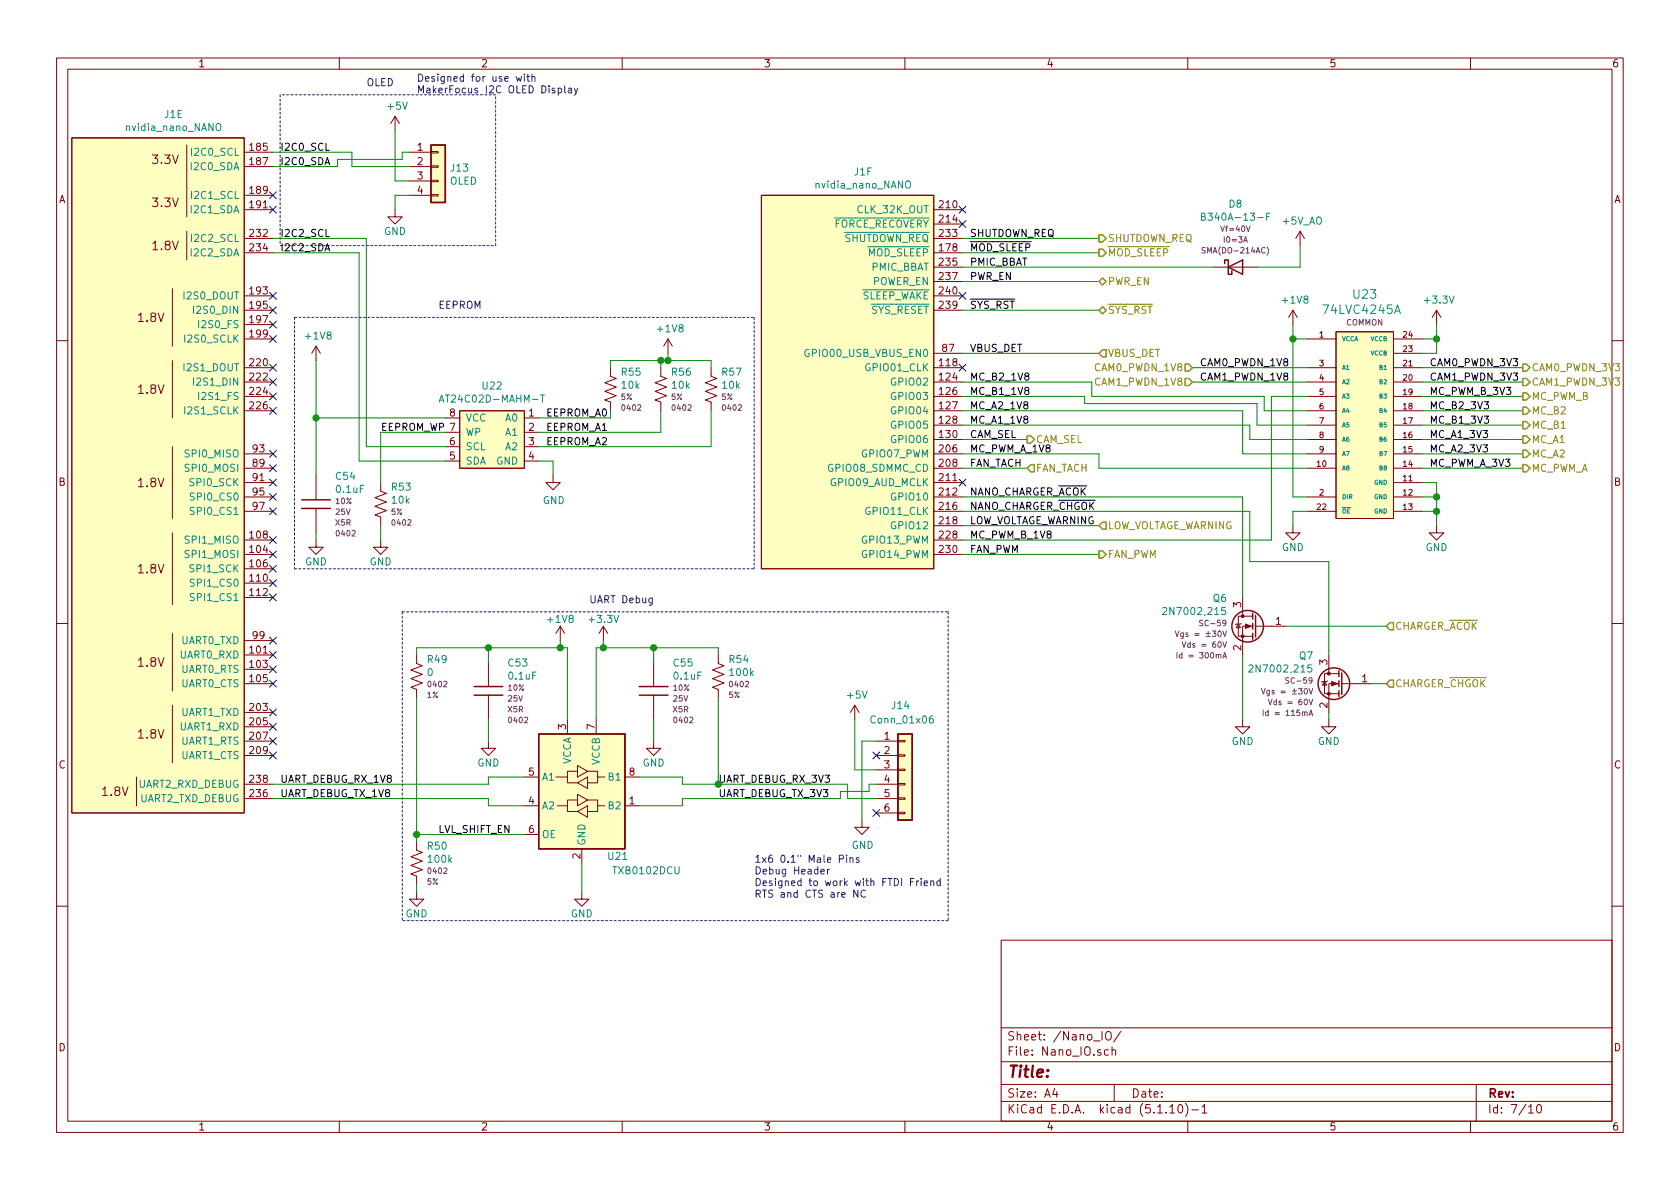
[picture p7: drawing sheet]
<svg xmlns="http://www.w3.org/2000/svg" width="297mm" height="210mm" viewBox="0 0 297 210" stroke-linecap="round" stroke-linejoin="round" font-family="sans-serif">
<g fill="none" stroke="#840000" stroke-width=".18">
<path d="M10 10.3h277v189.9h-277zM12 12.2h273v186.1h-273zM60 10.3v1.9M110 10.3v1.9M160 10.3v1.9M210 10.3v1.9M260 10.3v1.9M12.7 24.4h30.5v119.4h-30.5zM33 25.6v12.7M43.2 26.9h5.1M43.2 29.5h5.1M43.2 34.5h5.1"/>
<path d="M43.2 37.1h5.1M69.8 37.1v1.2h1.3l-1.3 1.3-1.2-1.3h1.2M69.8 20.6l-.7 1.2M69.8 20.6v2.5M69.8 20.6l.8 1.2M72.4 26.9h3.8M72.4 29.5h3.8M72.4 32h3.8M72.4 34.5h3.8M76.2 34.4h1.3v.3h-1.3zM76.2 31.9h1.3v.2h-1.3zM76.2 29.3h1.3v.3h-1.3z"/>
<path d="M76.2 26.8h1.3v.2h-1.3zM134.6 34.5h30.5v66.1h-30.5zM165.1 37.1h5.1M165.1 39.6h5.1M30.5 51v10.2M33 40.9v5.1M43.2 44.7h5.1M43.2 42.2h5.1M43.2 54.9h5.1M43.2 52.3h5.1M43.2 59.9h5.1M43.2 57.4h5.1"/>
<path d="M118.1 59.9l-.8 1.3M118.1 59.9v2.6M118.1 59.9l.8 1.3M165.1 44.7h5.1M165.1 42.2h5.1M165.1 47.2h5.1M165.1 49.8h5.1M165.1 54.9h5.1M165.1 52.3h5.1M214.6 47.2h7.6M228.6 54.9l-.8 1.2M228.6 54.9v2.5"/>
<path d="M228.6 54.9l.8 1.2M229.9 40.9l-.8 1.3M229.9 40.9v2.5M229.9 40.9l.7 1.3M231.1 59.9h5.1M236.2 58.7h10.2v33h-10.2zM246.4 59.9h5.1M254 54.9l-.8 1.2M254 54.9v2.5M254 54.9l.8 1.2M10 60.2h2M30.5 63.7v10.2"/>
<path d="M30.5 79v12.7M43.2 65h5.1M43.2 67.6h5.1M43.2 70.1h5.1M43.2 72.6h5.1M55.9 61.2v2.5M55.9 61.2l-.8 1.3M55.9 61.2l.7 1.3M78.7 73.9h2.6M78.7 76.4h2.6M78.7 79h2.6M81.3 72.6h11.4v10.2h-11.4z"/>
<path d="M92.7 73.9h2.5M92.7 76.4h2.5M92.7 79h2.5M107.9 65v1.5l1.1 .4-2.1 .8 2.1 .7-2.1 .8 2.1 .8-2.1 .7 1 .4v1.5M116.8 65v1.5l1.1 .4-2.1 .8 2.1 .7-2.1 .8 2.1 .8-2.1 .7 1 .4v1.5M125.7 65v1.5l1 .4-2 .8 2 .7-2 .8 2 .8-2 .7 1 .4v1.5M165.1 65h5.1M165.1 67.6h5.1M165.1 70.1h5.1M165.1 72.6h5.1M165.1 75.2h5.1M165.1 77.7h5.1"/>
<path d="M165.1 62.5h5.1M231.1 65h5.1M231.1 67.6h5.1M231.1 70.1h5.1M231.1 72.6h5.1M231.1 75.2h5.1M231.1 77.7h5.1M246.4 65h5.1M246.4 67.6h5.1M246.4 70.1h5.1M246.4 72.6h5.1M246.4 75.2h5.1"/>
<path d="M246.4 77.7h5.1M246.4 62.5h5.1M285 60.2h2M30.5 94.2v12.7M43.2 80.3h5.1M43.2 82.8h5.1M43.2 85.3h5.1M43.2 87.9h5.1M43.2 90.4h5.1M43.2 95.5h5.1M43.2 98h5.1M55.9 95.5v1.3h1.2l-1.2 1.2-1.3-1.2h1.3"/>
<path d="M55.9 84.1v4.3M55.9 89.9v4.3M67.3 85.3v1.6l1 .3-2 .8 2 .8-2 .7 2 .8-2 .8 1 .3v1.6M67.3 95.5v1.3h1.3l-1.3 1.2-1.3-1.2h1.3M78.7 81.5h2.6M92.7 81.5h2.5M97.8 84.1v1.2h1.3l-1.3 1.3-1.3-1.3h1.3M165.1 80.3h5.1M165.1 82.8h5.1M165.1 85.3h5.1M165.1 87.9h5.1M165.1 90.4h5.1"/>
<path d="M165.1 93h5.1M165.1 95.5h5.1M165.1 98h5.1M228.6 93v1.2h1.3l-1.3 1.3-1.3-1.3h1.3M231.1 80.3h5.1M231.1 82.8h5.1M231.1 87.9h5.1M231.1 90.4h5.1M246.4 80.3h5.1M246.4 82.8h5.1M246.4 85.3h5.1M246.4 87.9h5.1"/>
<path d="M246.4 90.4h5.1M254 93v1.2h1.3l-1.3 1.3-1.3-1.3h1.3M10 110.3h2M30.5 112v10.2M43.2 115.8h5.1M43.2 118.4h5.1M43.2 100.6h5.1M43.2 103.1h5.1M43.2 105.7h5.1M43.2 113.3h5.1M73.7 115.8v1.5l1 .4-2.1 .8 2.1 .7-2.1 .8 2.1 .8-2.1 .7 1.1 .4v1.5M86.4 117.1v4.3"/>
<path d="M99.1 110.7l-.8 1.3M99.1 110.7v2.6M99.1 110.7l.7 1.3M106.7 110.7l-.8 1.3M106.7 110.7v2.6M106.7 110.7l.7 1.3M115.6 117.1v4.3M127 115.8v1.5l1 .4-2 .8 2 .7-2 .8 2 .8-2 .7 1 .4v1.5M218.9 110.4l.4 .6h-.7zM219.5 110.2l-.2 .2h-.7l-.2 .1M219.7 105.7v3.3M221.5 110.7h-1.8v5.1"/>
<path d="M221.5 109h-2.6v3.5h2.6M222 110.7h5.3M234.9 115.8v3.3M236.7 119.1h-2.5v3.6h2.5M285 110.3h2M24.1 137.4v5.1M30.5 124.7v10.2M43.2 120.9h5.1M43.2 131.1h5.1M43.2 133.6h5.1M43.2 138.7h5.1M43.2 126h5.1"/>
<path d="M43.2 128.5h5.1M86.4 131.1v1.2h1.2l-1.2 1.3-1.3-1.3h1.3M86.4 122.9v4.3M92.7 137.4h2.5M98.3 137.4h2v1h1.8M100.3 127.2v2.6M102.1 136.4h-1.8v1M102.1 135.4l1.8 1-1.8 1zM102.1 138.4l1.8-1v2zM103.9 136.4h1.8v1h1.2M105.4 127.2v2.6M105.7 137.4v1h-1.8"/>
<path d="M110.5 137.4h2.5M115.6 131.1v1.2h1.2l-1.2 1.3-1.3-1.3h1.3M115.6 122.9v4.3M151.1 124.7l-.7 1.3M151.1 124.7v2.5M151.1 124.7l.8 1.3M154.9 131.1h3.8M154.9 133.6h3.8M154.9 136.1h3.8M154.9 138.7h3.8M158.7 138.6h1.3v.2h-1.3zM158.7 133.5h1.3v.2h-1.3z"/>
<path d="M158.7 130.9h1.3v.3h-1.3zM158.7 136h1.3v.3h-1.3zM219.7 127.2v1.3h1.3l-1.3 1.3-1.3-1.3h1.3M234.2 120.5l.4 .7h-.8zM234.7 120.4l-.1 .1h-.8l-.1 .1M234.9 127.2v1.3h1.3l-1.3 1.3-1.2-1.3h1.2M236.7 120.9h-1.8v5.1M237.2 120.9h5.4M43.2 141.2h5.1M73.7 148.8v1.6l1 .3-2.1 .8 2.1 .8-2.1 .7 2.1 .8-2.1 .8 1.1 .3v1.6M73.7 157.7v1.3h1.2l-1.2 1.3-1.3-1.3h1.3M92.7 142.5h2.5"/>
<path d="M92.7 147.6h2.5M98.6 142.5h1.7v1h1.8M102.1 141.5h-1.8v1M102.1 140.5l1.8 1-1.8 1zM102.1 143.5l1.8-1v2zM102.9 157.7v1.3h1.2l-1.2 1.3-1.3-1.3h1.3M102.9 150.1v2.5M103.9 141.5h1.8v1h1.2M105.7 142.5v1h-1.8M110.5 142.5h2.5M152.4 145v1.3h1.3l-1.3 1.3-1.3-1.3h1.3M154.9 141.2h3.8"/>
<path d="M154.9 143.8h3.8M158.7 141.1h1.3v.2h-1.3zM158.7 143.6h1.3v.3h-1.3zM10 160.2h2M177 166.3h108v32h-108zM285 160.2h2M60 198.3v1.9M110 198.3v1.9M160 198.3v1.9M177 194.8h108M177 191.8h108M177 187.8h108"/>
<path d="M177 181.8h108M186.5 192.5l-.4 1h1M186.8 193v1M195.7 182.5a.5 .5 0 0 1 .5 0 .5 .5 0 0 1 .3 .4v.5a.5 .5 0 0 1-.5 .5 .5 .5 0 0 1-.5-.5v-.5zM196 185.7l-.4-.1-.3 .3v.6l.3 .1 .4-.1M196.6 185.7l.2-.1 .4 .1 .1 .9M196.6 185.1v1.5M197 191.8v3M198.2 182.3l-1.3 2M206.8 195.8l.5-.5v1.5M206.8 196.8h.9M208.5 195.4l.1-.1a.8 .8 0 0 1 .5 .8 .8 .8 0 0 1-.5 .7 1 1 0 0 1-.1-1.4z"/>
<path d="M209.6 195.1a1.71 1.71 0 0 1 0 2.3M210 198.3v1.9M210.7 196.3h1.2M212.5 195.8l.5-.5v1.5M212.5 196.8h.9M260 198.3v1.9M261 191.8v6.5M270.3 195.8l.4-.5v1.5M270.3 196.8h.8M271.8 195.5l.4-.2a.94 .94 0 0 1 0 1.5 .79 .79 0 0 1-.4-1.3z"/>
</g>
<g fill="none" stroke="#840000" stroke-width=".25">
<path d="M76.2 25.6h2.5v10.2h-2.5zM216.5 46.6v-.6h.7v2.5h.6v-.6M217.2 47.2l2.5-1.2v2.5zM53.3 89.9h5.1M53.3 88.4h5.1M221.5 108.5v1M221.5 110.2v1M221.5 112v1M222 108.8v3.8M236.7 118.6v1M237.2 119v3.8M83.8 122.9h5.1"/>
<path d="M83.8 121.4h5.1M95.2 129.8h15.3v20.3h-15.3zM113 122.9h5.1M113 121.4h5.1M158.7 129.8h2.6v15.2h-2.6zM236.7 120.4v1M236.7 122.2v1"/>
<circle cx="220.6" cy="110.7" r="2.79"/>
<circle cx="235.8" cy="120.9" r="2.79"/>
</g>
<g fill="#ffffc2" stroke="#ffffc2" stroke-width=".18">
<path d="M81.3 72.6h11.4v10.2h-11.4z"/>
<path d="M76.2 25.6h2.5v10.2h-2.5z"/>
<path d="M134.6 34.5h30.5v66.1h-30.5z"/>
<path d="M236.2 58.7h10.2v33h-10.2z"/>
<path d="M158.7 129.8h2.6v15.2h-2.6z"/>
<path d="M95.2 129.8h15.3v20.3h-15.3z"/>
<path d="M12.7 24.4h30.5v119.4h-30.5z"/>
</g>
<g fill="none" stroke="#008484" stroke-width=".18">
<path d="M38.3 22a.45 .45 0 0 1 .7 0 .88 .88 0 0 1-.3 1.1h-.3a1.07 1.07 0 0 1-.1-1.1zM160.2 32.2a.45 .45 0 0 1 .7 0 .88 .88 0 0 1-.2 1.1l-.4-.1a1.07 1.07 0 0 1-.1-1zM212.4 38.3l.6-.1 .1-.2-.1-.2-.6-.1v1.3h.5l.2-.2v-.3l-.3-.2M224 38.3h.4M224.6 37.7h-.6v1.3M34.2 54.1v1.3M233.9 53.9h1l-.7 1.5M34.2 66.8v1.3M77.6 71.1l.5-1.3 .4 1.3M77.8 70.8h.6M95.6 69.8h.7M95.9 69.8v1.3"/>
<path d="M143 61.8a.59 .59 0 0 0-.7 .6 .59 .59 0 0 0 .7 .6l.1-.5h-.3M34.3 87.2h-.4l-.2 .1v.4l.6 .3v.2l-.2 .2h-.5M34.3 89.8l-.4-.1-.2 .1v.5l.6 .2v.2l-.2 .3-.5-.1M34.3 102.5l-.4-.1-.2 .1v.5l.6 .2v.2l-.2 .3-.5-.1M34.3 105l-.4-.1-.2 .2v.4l.6 .2v.3l-.2 .2h-.5M205.6 107.5l.5-.1 .2 .4-.1 .2-.7 .7h.8M216.6 107.4h-.6v.6l.5-.1 .2 .2v.4l-.2 .2-.5-.1M220.8 117.7l.5-.1 .2 .3v.2l-.7 .7h.7M231.9 117.6h-.6l-.1 .6 .5-.1 .3 .2v.3l-.3 .2-.5-.1M164.9 126.6l-.4 .1a.87 .87 0 0 0 0 1.2l.5-.2v-.5l-.5-.1-.2 .2"/>
</g>
<g fill="#840000" stroke="#840000" stroke-width=".18">
<path d="M235.5 120.5l1 .4-1 .4z"/>
<path d="M220.2 110.4l1 .3-1 .4z"/>
<circle cx="234.9" cy="122.7" r=".25"/>
<circle cx="234.9" cy="119.1" r=".25"/>
<circle cx="219.7" cy="112.5" r=".25"/>
<circle cx="219.7" cy="109" r=".25"/>
</g>
<g fill="none" stroke="#840084" stroke-width=".18">
<path d="M213.1 43.8l-.5 .1a.41 .41 0 0 0 .5 .5l-.1 .3h-.5M224 43.6a1.13 1.13 0 0 1 0 1.5M207.8 111.6l.3 1 .4-1M208.1 115.4v1M209 113.5l.3 1 .4-1M216.2 111.6l.3 1 .4-1M216.2 113.5l.3 1 .4-1M216.2 116.4l.3-1 .4 1M216.3 116.1h.5M223 121.7l.4 1 .3-1M223.3 125.5v1M224.3 123.6l.3 1 .3-1"/>
<path d="M231.4 121.7l.4 1 .3-1M231.4 123.6l.4 1 .3-1M231.4 126.5l.4-1 .3 1M231.5 126.3h.5"/>
</g>
<path d="M49.5 16.8v26.6M87.6 16.8h-38.1M49.5 43.4h38.1M52.1 56.1v44.5M52.1 56.1h81.2M87.6 43.4v-26.6M133.3 56.1v44.5M52.1 100.6h81.2M71.1 108.2h96.5M71.1 108.2v54.6M167.6 108.2v54.6M167.6 162.8h-96.5" fill="none" stroke="#0000c2" stroke-width=".18" stroke-dasharray=".4 .4"/>
<g fill="none" stroke="#008400" stroke-width=".18">
<path d="M48.3 26.9h13.9v2.6h10.2M69.8 23.1v8.9h2.6M72.4 34.5h-2.6v2.6M72.4 26.9h-1.3v1.3h-11.4v1.3h-11.4M48.3 44.7h15.2v36.8h15.2M48.3 42.2h16.5v36.8h13.9M170.2 54.9h24.1M170.2 49.8h24.1M170.2 44.7h24.1M170.2 42.2h24.1M170.2 47.2h44.4M228.6 59.9h2.5"/>
<path d="M228.6 57.4v30.5h2.5M229.9 43.4v3.8h-7.7M251.5 59.9h2.5M254 57.4v5.1h-2.5M55.9 63.7v20.4M55.9 73.9h22.8M78.7 76.4h-11.4v8.9M107.9 65v-1.3h17.8v1.3M107.9 72.6v1.3h-12.7M116.8 63.7v1.3M116.8 72.6v3.8h-21.6M118.1 62.5v1.2"/>
<path d="M125.7 72.6v6.4h-30.5M170.2 62.5h24.1M170.2 70.1h21.6v1.3h30.4v3.8h8.9M170.2 67.6h22.8v2.5h30.5v2.5h7.6M170.2 72.6h49.5v7.7h11.4M170.2 77.7h11.4M170.2 75.2h50.8v2.5h10.1M210.8 65h20.3M210.8 67.6h20.3M231.1 70.1h-6.3v25.4h-54.6M251.5 70.1h17.7M251.5 72.6h17.7"/>
<path d="M251.5 77.7h17.7M251.5 75.2h17.7M251.5 65h17.7M251.5 67.6h17.7M55.9 94.2v1.3M67.3 93v2.5M95.2 81.5h2.6v2.6M170.2 93h24.1M170.2 98h24.1M170.2 90.4h50.8v8.9h13.9v16.5M170.2 87.9h49.5v17.8M170.2 80.3h24.1v2.5h36.8"/>
<path d="M170.2 82.8h11.4M231.1 90.4h-2.5v2.6M251.5 85.3h2.5v7.7M251.5 90.4h2.5M251.5 87.9h2.5M251.5 80.3h17.7M251.5 82.8h17.7M73.7 115.8v-1.3h26.6v12.7M86.4 114.5v2.6M99.1 113.3v1.2M106.7 113.3v1.2M115.6 114.5v2.6"/>
<path d="M127 115.8v-1.3h-21.6v12.7M219.7 115.8v11.4M227.3 110.7h17.8M73.7 123.4v25.4M86.4 127.2v3.9M92.7 137.4h-6.3v1.3h-38.1M113 137.4h7.6v1.3h29.3v2.5h5M115.6 127.2v3.9M127 123.4v15.3M151.1 127.2v8.9h3.8M154.9 138.7h-1.2v1.2h-5.1v1.3h-28v1.3h-7.6M154.9 131.1h-2.5v13.9"/>
<path d="M234.9 126v1.2M242.6 120.9h2.5M48.3 141.2h38.1v1.3h6.3M73.7 156.5v1.2M73.7 147.6h19M102.9 152.6v5.1"/>
</g>
<g fill="none" stroke="#848400" stroke-width=".25">
<path d="M194.3 49.8l.6-.7 .7 .7-.7 .6zM194.3 41.5h.6l.7 .7-.7 .6h-.6zM194.3 44.1h.6l.7 .6-.7 .6h-.6zM194.9 54.2l.7 .7-.7 .6-.6-.6zM181.6 77.1h.6l.7 .6-.7 .7h-.6zM194.9 61.8h.7v1.3h-.7l-.6-.6zM209.5 64.4h.7l.6 .6-.6 .7h-.7zM209.5 66.9h.7l.6 .7-.6 .6h-.7zM269.2 64.4h.7l.6 .6-.6 .7h-.7zM269.2 66.9h.7l.6 .7-.6 .6h-.7zM269.2 77.1h.7l.6 .6-.6 .7h-.7zM269.2 79.6h.7l.6 .7-.6 .6h-.7z"/>
<path d="M269.2 74.5h.7l.6 .7-.6 .6h-.7zM269.2 72h.7l.6 .6-.6 .7h-.7zM269.2 69.5h.7l.6 .6-.6 .6h-.7zM182.2 82.2h.7v1.2h-.7l-.6-.6zM194.3 97.4h.6l.7 .6-.7 .7h-.6zM194.9 92.3h.7v1.3h-.7l-.6-.6zM269.2 82.2h.7l.6 .6-.6 .6h-.7zM245.7 110.1h.7v1.3h-.7l-.6-.7zM245.7 120.3h.7v1.2h-.7l-.6-.6z"/>
</g>
<g fill="none" stroke="#0000c2" stroke-width=".18">
<path d="M91.3 13.5l.2 .9 .2-.6 .3 .6 .2-.9M92.7 13.1v.1M92.7 13.5v.9M93.1 13.5h.5M93.3 13.1v1.1l.3 .2M94.1 13.7l.1-.2 .3 .1 .1 .8M94.1 13.1v1.3M98.7 15.6h.4l.2 .2-.1 .6h-.5M99.8 15.2v1.1l.2 .1M100.5 15.6h.5l.1 .8M101.1 15.9h-.5l-.1 .2v.3h.6M101.5 15.6l.4 .8"/>
<path d="M102.2 15.6l-.5 1.1-.2 .2M115.3 105.8v1l-.2 .2h-.3M115.3 105.8h-.3l-.3 .2 .2 .5h.4M145.1 154.1l.6-.1v-.2l-.4-.1-.2 .2 .1 .6h.5M146.3 153.7v.9M146.7 153.7l-.3 .1-.1 .1M148.4 151.9l.6-.1 .1-.1v-.3l-.2-.2h-.5v1.3M149.7 151.2v.2M149.7 151.7v.8M150.3 151.8l.2-.1h.3v.8M150.3 151.7v.8M151.7 157.4v1.3l-.7-1.3v1.3"/>
<path d="M151.9 151.7h-.3l-.2 .1v.2l.5 .1v.3h-.5M153 157.5a.6 .6 0 0 0-.8 .4 .6 .6 0 0 0 .6 .8l.2-.2M161 156h.4M161.6 155.3h-.6v1.3M162.1 155.8v.8M162.4 155.8l-.3 .2M162.9 155.3v.2M162.9 155.8v.8M163.4 156.2l.6-.1v-.3h-.4l-.2 .2 .1 .6h.5M164.6 155.9l.1-.1h.3l.1 .8M164.6 155.8v.8M166.2 155.8h-.3l-.2 .2 .1 .6h.4"/>
<path d="M166.2 155.3v1.3"/>
</g>
<g fill="#008400" stroke="#008400" stroke-width=".25">
<circle cx="106.7" cy="114.5" r=".51"/>
<circle cx="115.6" cy="114.5" r=".51"/>
<circle cx="55.9" cy="73.9" r=".51"/>
<circle cx="99.1" cy="114.5" r=".51"/>
<circle cx="254" cy="87.9" r=".51"/>
<circle cx="73.7" cy="147.6" r=".51"/>
<circle cx="254" cy="90.4" r=".51"/>
<circle cx="254" cy="59.9" r=".51"/>
<circle cx="127" cy="138.7" r=".51"/>
<circle cx="228.6" cy="59.9" r=".51"/>
<circle cx="118.1" cy="63.7" r=".51"/>
<circle cx="86.4" cy="114.5" r=".51"/>
<circle cx="116.8" cy="63.7" r=".51"/>
</g>
<g fill="none" stroke="#000084" stroke-width=".18">
<path d="M47.7 36.5l1.2 1.2M47.7 33.9l1.2 1.2M48.9 36.5l-1.2 1.2M48.9 33.9l-1.2 1.2M169.6 36.5l1.2 1.2M169.6 39l1.2 1.2M170.8 36.5l-1.2 1.2M170.8 39l-1.2 1.2M47.7 56.8l1.2 1.2M47.7 59.3l1.2 1.2M47.7 51.7l1.2 1.2M47.7 54.2l1.2 1.3"/>
<path d="M48.9 56.8l-1.2 1.2M48.9 59.3l-1.2 1.2M48.9 51.7l-1.2 1.2M48.9 54.2l-1.2 1.3M169.6 51.7l1.2 1.2M170.8 51.7l-1.2 1.2M47.7 79.6l1.2 1.3M47.7 64.4l1.2 1.2M47.7 66.9l1.2 1.3M47.7 69.5l1.2 1.2M47.7 72l1.2 1.2M48.9 79.6l-1.2 1.3"/>
<path d="M48.9 64.4l-1.2 1.2M48.9 66.9l-1.2 1.3M48.9 69.5l-1.2 1.2M48.9 72l-1.2 1.2M169.6 64.4l1.2 1.2M170.8 64.4l-1.2 1.2M47.7 82.2l1.2 1.2M47.7 84.7l1.2 1.2M47.7 87.3l1.2 1.2M47.7 89.8l1.2 1.2M47.7 94.9l1.2 1.2M47.7 97.4l1.2 1.2"/>
<path d="M47.7 100l1.2 1.2M48.9 82.2l-1.2 1.2M48.9 84.7l-1.2 1.2M48.9 87.3l-1.2 1.2M48.9 89.8l-1.2 1.2M48.9 94.9l-1.2 1.2M48.9 97.4l-1.2 1.2M48.9 100l-1.2 1.2M169.6 84.7l1.2 1.2M170.8 84.7l-1.2 1.2M47.7 115.2l1.2 1.2M47.7 117.7l1.2 1.3"/>
<path d="M47.7 102.5l1.2 1.2M47.7 105l1.2 1.3M47.7 112.7l1.2 1.2M48.9 115.2l-1.2 1.2M48.9 117.7l-1.2 1.3M48.9 102.5l-1.2 1.2M48.9 105l-1.2 1.3M48.9 112.7l-1.2 1.2M47.7 120.3l1.2 1.2M47.7 125.4l1.2 1.2M47.7 127.9l1.2 1.2M47.7 130.4l1.2 1.3"/>
<path d="M47.7 133l1.2 1.2M48.9 120.3l-1.2 1.2M48.9 125.4l-1.2 1.2M48.9 127.9l-1.2 1.2M48.9 130.4l-1.2 1.3M48.9 133l-1.2 1.2M154.3 133l1.2 1.2M155.5 133l-1.2 1.2M154.3 143.1l1.2 1.3M155.5 143.1l-1.2 1.3"/>
</g>
<text font-size="2.8" fill="#840000" x="178" y="190.5">Title:</text>
<g font-size="2.1" fill="#840000">
<text x="27" y="29">3.3V</text>
<text x="27" y="36.6">3.3V</text>
<text x="27" y="44.2">1.8V</text>
<text x="24.5" y="56.9">1.8V</text>
<text x="24.5" y="69.6">1.8V</text>
<text x="24.5" y="86.2">1.8V</text>
<text x="24.5" y="101.4">1.8V</text>
<text x="24.5" y="117.9">1.8V</text>
<text x="24.5" y="130.6">1.8V</text>
<text x="18.1" y="140.8">1.8V</text>
<text x="178" y="184">Sheet: /Nano_IO/</text>
<text x="178" y="186.7">File: Nano_IO.sch</text>
<text x="178" y="196.9">KiCad E.D.A. kicad (5.1.10)-1</text>
<text x="178" y="194.1">Size: A4</text>
<text x="200" y="194.1">Date:</text>
<text x="263" y="194.1">Rev:</text>
<text x="263" y="196.9">Id: 7/10</text>
</g>
<g font-size="2.1" fill="#008484">
<text x="239.4" y="52.8">U23</text>
<text x="234.6" y="55.5">74LVC4245A</text>
</g>
<g font-size="1.8" fill="#840000">
<text x="35" y="11.9">1</text>
<text x="85" y="11.9">2</text>
<text x="135" y="11.9">3</text>
<text x="185" y="11.9">4</text>
<text x="235" y="11.9">5</text>
<text x="285" y="11.9">6</text>
<text x="44.2" y="26.7">185</text>
<text x="44.2" y="29.2">187</text>
<text x="73.8" y="26.7">1</text>
<text x="73.8" y="29.2">2</text>
<text x="10.4" y="35.9">A</text>
<text x="44.2" y="34.3">189</text>
<text x="73.8" y="31.7">3</text>
<text x="73.8" y="34.3">4</text>
<text x="285.4" y="35.9">A</text>
<text x="44.2" y="36.8">191</text>
<text x="44.2" y="41.9">232</text>
<text x="166.2" y="36.8">210</text>
<text x="166.2" y="39.4">214</text>
<text x="166.2" y="41.9">233</text>
<text x="44.2" y="44.4">234</text>
<text x="166.2" y="44.4">178</text>
<text x="166.2" y="47">235</text>
<text x="44.2" y="52.1">193</text>
<text x="166.2" y="49.5">237</text>
<text x="166.2" y="52.1">240</text>
<text x="44.2" y="54.6">195</text>
<text x="44.2" y="57.1">197</text>
<text x="44.2" y="59.7">199</text>
<text x="166.2" y="54.6">239</text>
<text x="44.2" y="64.8">220</text>
<text x="166.2" y="64.8">118</text>
<text x="166.7" y="62.2">87</text>
<text x="44.2" y="67.3">222</text>
<text x="44.2" y="69.8">224</text>
<text x="166.2" y="67.3">124</text>
<text x="166.2" y="69.8">126</text>
<text x="44.2" y="72.4">226</text>
<text x="79.5" y="73.7">8</text>
<text x="93.5" y="73.7">1</text>
<text x="93.5" y="76.2">2</text>
<text x="166.2" y="72.4">127</text>
<text x="166.2" y="74.9">128</text>
<text x="166.2" y="77.5">130</text>
<text x="44.8" y="82.5">89</text>
<text x="44.8" y="80">93</text>
<text x="79.5" y="81.3">5</text>
<text x="79.5" y="78.7">6</text>
<text x="93.5" y="78.7">3</text>
<text x="93.5" y="81.3">4</text>
<text x="166.2" y="80">206</text>
<text x="166.2" y="82.5">208</text>
<text x="10.4" y="85.9">B</text>
<text x="44.8" y="85.1">91</text>
<text x="44.8" y="87.6">95</text>
<text x="166.2" y="85.1">211</text>
<text x="166.2" y="87.6">212</text>
<text x="285.4" y="85.9">B</text>
<text x="44.2" y="95.2">108</text>
<text x="44.8" y="90.2">97</text>
<text x="166.2" y="90.2">216</text>
<text x="166.2" y="92.7">218</text>
<text x="166.2" y="95.2">228</text>
<text x="44.2" y="97.8">104</text>
<text x="44.2" y="100.3">106</text>
<text x="166.2" y="97.8">230</text>
<text x="44.2" y="102.9">110</text>
<text x="44.2" y="105.4">112</text>
<text x="219.5" y="107.4" transform="rotate(-90 219.5 107.4)">3</text>
<text x="44.8" y="113">99</text>
<text x="225.6" y="110.5">1</text>
<text x="44.2" y="115.6">101</text>
<text x="44.2" y="118.1">103</text>
<text x="219.5" y="115" transform="rotate(-90 219.5 115)">2</text>
<text x="234.7" y="117.6" transform="rotate(-90 234.7 117.6)">3</text>
<text x="44.2" y="120.6">105</text>
<text x="44.2" y="125.7">203</text>
<text x="234.7" y="125.2" transform="rotate(-90 234.7 125.2)">2</text>
<text x="240.8" y="120.6">1</text>
<text x="44.2" y="128.3">205</text>
<text x="44.2" y="130.8">207</text>
<text x="100.1" y="129" transform="rotate(-90 100.1 129)">3</text>
<text x="105.2" y="129" transform="rotate(-90 105.2 129)">7</text>
<text x="156.4" y="130.8">1</text>
<text x="10.4" y="135.9">C</text>
<text x="44.2" y="133.3">209</text>
<text x="93.5" y="137.2">5</text>
<text x="111.3" y="137.2">8</text>
<text x="156.4" y="133.3">2</text>
<text x="156.4" y="135.9">3</text>
<text x="285.4" y="135.9">C</text>
<text x="44.2" y="141">236</text>
<text x="44.2" y="138.4">238</text>
<text x="93.5" y="142.2">4</text>
<text x="111.3" y="142.2">1</text>
<text x="156.4" y="138.4">4</text>
<text x="156.4" y="141">5</text>
<text x="156.4" y="143.5">6</text>
<text x="93.5" y="147.3">6</text>
<text x="102.6" y="151.9" transform="rotate(-90 102.6 151.9)">2</text>
<text x="10.4" y="185.9">D</text>
<text x="285.4" y="185.9">D</text>
<text x="35" y="199.9">1</text>
<text x="85" y="199.9">2</text>
<text x="135" y="199.9">3</text>
<text x="185" y="199.9">4</text>
<text x="235" y="199.9">5</text>
<text x="285" y="199.9">6</text>
</g>
<g font-size="1.8" fill="#0000c2">
<text x="64.8" y="15.2">OLED</text>
<text x="73.7" y="14.4">Designed for use with</text>
<text x="73.7" y="16.5">MakerFocus I2C OLED Display</text>
<text x="77.5" y="54.6">EEPROM</text>
<text x="104.1" y="106.7">UART Debug</text>
<text x="133.3" y="152.6">1x6 0.1&quot; Male Pins</text>
<text x="133.3" y="154.6">Debug Header</text>
<text x="133.3" y="156.7">Designed to work with FTDI Friend</text>
<text x="133.3" y="158.7">RTS and CTS are NC</text>
</g>
<g font-size="1.8" fill="#008484">
<text x="22.4" y="23.2">nvidia_nano_NANO</text>
<text x="29.1" y="20.9">J1E</text>
<text x="68.6" y="19.4">+5V</text>
<text x="34.2" y="27.6">I2C0_SCL</text>
<text x="34" y="30.1">I2C0_SDA</text>
<text x="34.2" y="35.2">I2C1_SCL</text>
<text x="79.5" y="32.7">OLED</text>
<text x="79.8" y="30.3">J13</text>
<text x="144.3" y="33.3">nvidia_nano_NANO</text>
<text x="151.1" y="31">J1F</text>
<text x="34" y="37.7">I2C1_SDA</text>
<text x="67.9" y="41.6">GND</text>
<text x="147.2" y="40.3">FORCE_RECOVERY</text>
<text x="151.8" y="37.7">CLK_32K_OUT</text>
<text x="213.6" y="39">B340A-13-F</text>
<text x="217.3" y="36.7">D8</text>
<text x="226.8" y="39.7">+5V_AO</text>
<text x="34" y="45.3">I2C2_SDA</text>
<text x="34.2" y="42.8">I2C2_SCL</text>
<text x="149.1" y="42.8">SHUTDOWN_REQ</text>
<text x="153.4" y="45.3">MOD_SLEEP</text>
<text x="154" y="47.9">PMIC_BBAT</text>
<text x="32.8" y="53">I2S0_DOUT</text>
<text x="152.1" y="53">SLEEP_WAKE</text>
<text x="154.2" y="50.4">POWER_EN</text>
<text x="226.9" y="53.7">+1V8</text>
<text x="252" y="53.7">+3.3V</text>
<text x="34.7" y="55.5">I2S0_DIN</text>
<text x="35.5" y="58">I2S0_FS</text>
<text x="116.4" y="58.8">+1V8</text>
<text x="153.9" y="55.5">SYS_RESET</text>
<text x="32.8" y="65.7">I2S1_DOUT</text>
<text x="33" y="60.6">I2S0_SCLK</text>
<text x="54.2" y="60">+1V8</text>
<text x="142.9" y="63.1">GPIO00_USB_VBUS_EN0</text>
<text x="153.3" y="65.7">GPIO01_CLK</text>
<text x="34.7" y="68.2">I2S1_DIN</text>
<text x="35.5" y="70.7">I2S1_FS</text>
<text x="78.7" y="71.2">AT24C02D-MAHM-T</text>
<text x="85.4" y="68.9">U22</text>
<text x="110" y="66.4">R55</text>
<text x="110" y="68.8">10k</text>
<text x="118.8" y="66.4">R56</text>
<text x="118.9" y="68.8">10k</text>
<text x="127.7" y="66.4">R57</text>
<text x="127.8" y="68.8">10k</text>
<text x="157.9" y="68.2">GPIO02</text>
<text x="157.9" y="70.7">GPIO03</text>
<text x="33" y="73.3">I2S1_SCLK</text>
<text x="82.3" y="77.1">WP</text>
<text x="82.3" y="74.5">VCC</text>
<text x="89.4" y="74.5">A0</text>
<text x="89.4" y="77.1">A1</text>
<text x="157.9" y="73.3">GPIO04</text>
<text x="157.9" y="75.8">GPIO05</text>
<text x="33.1" y="83.4">SPI0_MOSI</text>
<text x="33.1" y="80.9">SPI0_MISO</text>
<text x="82.3" y="82.2">SDA</text>
<text x="82.3" y="79.6">SCL</text>
<text x="87.8" y="82.2">GND</text>
<text x="89.4" y="79.6">A2</text>
<text x="146.7" y="83.4">GPIO08_SDMMC_CD</text>
<text x="152.6" y="80.9">GPIO07_PWM</text>
<text x="157.9" y="78.4">GPIO06</text>
<text x="33.9" y="86">SPI0_SCK</text>
<text x="34.2" y="88.5">SPI0_CS0</text>
<text x="59.5" y="84.9">C54</text>
<text x="59.6" y="87.2">0.1uF</text>
<text x="69.3" y="86.8">R53</text>
<text x="69.4" y="89.1">10k</text>
<text x="96" y="89.1">GND</text>
<text x="147" y="86">GPIO09_AUD_MCLK</text>
<text x="157.9" y="88.5">GPIO10</text>
<text x="34.2" y="91.1">SPI0_CS1</text>
<text x="153.3" y="91.1">GPIO11_CLK</text>
<text x="157.9" y="93.6">GPIO12</text>
<text x="33.1" y="98.7">SPI1_MOSI</text>
<text x="33.1" y="96.1">SPI1_MISO</text>
<text x="33.9" y="101.2">SPI1_SCK</text>
<text x="53.9" y="100">GND</text>
<text x="65.4" y="100">GND</text>
<text x="152.6" y="96.1">GPIO13_PWM</text>
<text x="152.6" y="98.7">GPIO14_PWM</text>
<text x="226.6" y="97.5">GND</text>
<text x="252" y="97.5">GND</text>
<text x="34.2" y="103.8">SPI1_CS0</text>
<text x="34.2" y="106.3">SPI1_CS1</text>
<text x="214.5" y="106.4">Q6</text>
<text x="32" y="113.9">UART0_TXD</text>
<text x="97" y="110.2">+1V8</text>
<text x="104.3" y="110.2">+3.3V</text>
<text x="206.3" y="108.8">2N7002,215</text>
<text x="31.8" y="116.5">UART0_RXD</text>
<text x="32" y="119">UART0_RTS</text>
<text x="75.6" y="119.6">0</text>
<text x="75.7" y="117.2">R49</text>
<text x="89.9" y="117.9">C53</text>
<text x="119.2" y="117.9">C55</text>
<text x="129" y="117.2">R54</text>
<text x="129.2" y="119.6">100k</text>
<text x="221.6" y="118.9">2N7002,215</text>
<text x="229.8" y="116.6">Q7</text>
<text x="32" y="121.5">UART0_CTS</text>
<text x="90" y="120.2">0.1uF</text>
<text x="119.3" y="120.2">0.1uF</text>
<text x="149.9" y="123.5">+5V</text>
<text x="157.8" y="125.4">J14</text>
<text x="31.8" y="129.2">UART1_RXD</text>
<text x="32" y="126.6">UART1_TXD</text>
<text x="32" y="131.7">UART1_RTS</text>
<text x="154.3" y="127.9">Conn_01x06</text>
<text x="217.8" y="131.7">GND</text>
<text x="233" y="131.7">GND</text>
<text x="32" y="134.2">UART1_CTS</text>
<text x="84.4" y="135.6">GND</text>
<text x="101" y="135.3" transform="rotate(-90 101 135.3)">VCCA</text>
<text x="106" y="135.3" transform="rotate(-90 106 135.3)">VCCB</text>
<text x="113.6" y="135.6">GND</text>
<text x="24.4" y="139.3">UART2_RXD_DEBUG</text>
<text x="24.6" y="141.9">UART2_TXD_DEBUG</text>
<text x="95.8" y="143.1">A2</text>
<text x="95.8" y="138">A1</text>
<text x="107.7" y="143.1">B2</text>
<text x="107.7" y="138">B1</text>
<text x="95.8" y="148.2">OE</text>
<text x="103.5" y="149.6" transform="rotate(-90 103.5 149.6)">GND</text>
<text x="75.7" y="150.3">R50</text>
<text x="75.8" y="152.6">100k</text>
<text x="107.6" y="152.1">U21</text>
<text x="108.7" y="154.6">TXB0102DCU</text>
<text x="150.6" y="150.1">GND</text>
<text x="71.7" y="162.2">GND</text>
<text x="100.9" y="162.2">GND</text>
</g>
<g font-size="1.8">
<text x="49.5" y="26.7">I2C0_SCL</text>
<text x="49.5" y="29.2">I2C0_SDA</text>
<text x="49.5" y="41.9">I2C2_SCL</text>
<text x="171.4" y="41.9">SHUTDOWN_REQ</text>
<text x="49.5" y="44.4">I2C2_SDA</text>
<text x="171.4" y="47">PMIC_BBAT</text>
<text x="171.4" y="44.4">MOD_SLEEP</text>
<text x="171.4" y="49.5">PWR_EN</text>
<text x="171.4" y="54.6">SYS_RST</text>
<text x="171.4" y="62.2">VBUS_DET</text>
<text x="212.1" y="64.8">CAM0_PWDN_1V8</text>
<text x="252.7" y="64.8">CAM0_PWDN_3V3</text>
<text x="171.4" y="69.8">MC_B1_1V8</text>
<text x="171.4" y="67.3">MC_B2_1V8</text>
<text x="212.1" y="67.3">CAM1_PWDN_1V8</text>
<text x="252.7" y="67.3">CAM1_PWDN_3V3</text>
<text x="252.7" y="69.8">MC_PWM_B_3V3</text>
<text x="67.3" y="76.2">EEPROM_WP 7</text>
<text x="96.5" y="73.7">EEPROM_A0</text>
<text x="96.5" y="76.2">EEPROM_A1</text>
<text x="171.4" y="77.5">CAM_SEL</text>
<text x="171.4" y="74.9">MC_A1_1V8</text>
<text x="171.4" y="72.4">MC_A2_1V8</text>
<text x="252.7" y="72.4">MC_B2_3V3</text>
<text x="252.7" y="74.9">MC_B1_3V3</text>
<text x="252.7" y="77.5">MC_A1_3V3</text>
<text x="96.5" y="78.7">EEPROM_A2</text>
<text x="171.4" y="80">MC_PWM_A_1V8</text>
<text x="171.4" y="82.5">FAN_TACH</text>
<text x="252.7" y="82.5">MC_PWM_A_3V3</text>
<text x="252.7" y="80">MC_A2_3V3</text>
<text x="171.4" y="87.6">NANO_CHARGER_ACOK</text>
<text x="171.4" y="90.2">NANO_CHARGER_CHGOK</text>
<text x="171.4" y="92.7">LOW_VOLTAGE_WARNING</text>
<text x="171.4" y="95.2">MC_PWM_B_1V8</text>
<text x="171.4" y="97.8">FAN_PWM</text>
<text x="49.5" y="138.4">UART_DEBUG_RX_1V8</text>
<text x="49.5" y="141">UART_DEBUG_TX_1V8</text>
<text x="127" y="141">UART_DEBUG_TX_3V3</text>
<text x="127" y="138.4">UART_DEBUG_RX_3V3</text>
<text x="77.5" y="147.3">LVL_SHIFT_EN</text>
</g>
<g font-size="1.8" fill="#848400">
<text x="195.8" y="42.8">SHUTDOWN_REQ</text>
<text x="195.8" y="45.3">MOD_SLEEP</text>
<text x="195.8" y="50.4">PWR_EN</text>
<text x="195.8" y="55.5">SYS_RST</text>
<text x="193.8" y="65.7">CAM0_PWDN_1V8</text>
<text x="195.8" y="63.1">VBUS_DET</text>
<text x="270.8" y="65.7">CAM0_PWDN_3V3</text>
<text x="193.8" y="68.2">CAM1_PWDN_1V8</text>
<text x="270.8" y="68.2">CAM1_PWDN_3V3</text>
<text x="270.8" y="70.7">MC_PWM_B</text>
<text x="270.8" y="75.8">MC_B1</text>
<text x="270.8" y="73.3">MC_B2</text>
<text x="183.1" y="83.4">FAN_TACH</text>
<text x="183.1" y="78.4">CAM_SEL</text>
<text x="270.8" y="78.4">MC_A1</text>
<text x="270.8" y="80.9">MC_A2</text>
<text x="270.8" y="83.4">MC_PWM_A</text>
<text x="195.8" y="93.6">LOW_VOLTAGE_WARNING</text>
<text x="195.8" y="98.7">FAN_PWM</text>
<text x="246.6" y="111.4">CHARGER_ACOK</text>
<text x="246.6" y="121.5">CHARGER_CHGOK</text>
</g>
<g font-size="1.4" fill="#840084">
<text x="216.1" y="41">Vf=40V</text>
<text x="213.1" y="44.8">SMA(DO-214AC)</text>
<text x="216.6" y="42.9">I0=3A</text>
<text x="238" y="57.6">COMMON</text>
<text x="109.8" y="70.7">5%</text>
<text x="118.7" y="70.7">5%</text>
<text x="127.6" y="70.7">5%</text>
<text x="110.1" y="72.6">0402</text>
<text x="119" y="72.6">0402</text>
<text x="127.9" y="72.6">0402</text>
<text x="59.4" y="89.1">10%</text>
<text x="59.3" y="92.9">X5R</text>
<text x="59.4" y="91">25V</text>
<text x="59.6" y="94.8">0402</text>
<text x="69.2" y="91">5%</text>
<text x="69.5" y="92.9">0402</text>
<text x="208.7" y="112.6">Vgs = ±30V</text>
<text x="212.5" y="110.7">SC-59</text>
<text x="208.8" y="116.4">Id = 300mA</text>
<text x="209.7" y="114.5">Vds = 60V</text>
<text x="75.5" y="123.4">1%</text>
<text x="75.8" y="121.5">0402</text>
<text x="89.8" y="126">X5R</text>
<text x="89.9" y="122.1">10%</text>
<text x="89.9" y="124">25V</text>
<text x="119" y="126">X5R</text>
<text x="119.1" y="122.1">10%</text>
<text x="119.1" y="124">25V</text>
<text x="128.9" y="123.4">5%</text>
<text x="129.2" y="121.5">0402</text>
<text x="223.9" y="122.8">Vgs = ±30V</text>
<text x="224.9" y="124.7">Vds = 60V</text>
<text x="227.7" y="120.9">SC-59</text>
<text x="90.1" y="127.9">0402</text>
<text x="119.3" y="127.9">0402</text>
<text x="224" y="126.6">Id = 115mA</text>
<text x="75.8" y="154.5">0402</text>
<text x="75.5" y="156.4">5%</text>
</g>
<g font-size="1.4" fill="#840000">
<text x="233.3" y="59.7">1</text>
<text x="248.1" y="59.7">24</text>
<text x="233.3" y="64.8">3</text>
<text x="248.1" y="64.8">21</text>
<text x="248.1" y="62.2">23</text>
<text x="233.3" y="67.3">4</text>
<text x="233.3" y="69.8">5</text>
<text x="248.1" y="69.8">19</text>
<text x="248.1" y="67.3">20</text>
<text x="233.3" y="72.4">6</text>
<text x="233.3" y="74.9">7</text>
<text x="233.3" y="77.5">8</text>
<text x="248.1" y="77.5">16</text>
<text x="248.1" y="74.9">17</text>
<text x="248.1" y="72.4">18</text>
<text x="232.9" y="82.5">10</text>
<text x="233.3" y="80">9</text>
<text x="248.1" y="82.5">14</text>
<text x="248.1" y="80">15</text>
<text x="233.3" y="87.6">2</text>
<text x="248.1" y="85.1">11</text>
<text x="248.1" y="87.6">12</text>
<text x="232.9" y="90.2">22</text>
<text x="248.1" y="90.2">13</text>
</g>
<g font-size="1.1" fill="#008484">
<text x="237.2" y="60.3">VCCA</text>
<text x="237.2" y="65.4">A1</text>
<text x="242.4" y="62.9">VCCB</text>
<text x="242.4" y="60.3">VCCB</text>
<text x="244" y="65.4">B1</text>
<text x="237.2" y="67.9">A2</text>
<text x="237.2" y="70.5">A3</text>
<text x="244" y="70.5">B3</text>
<text x="244" y="67.9">B2</text>
<text x="237.2" y="73">A4</text>
<text x="237.2" y="75.6">A5</text>
<text x="244" y="75.6">B5</text>
<text x="244" y="73">B4</text>
<text x="237.2" y="83.2">A8</text>
<text x="237.2" y="78.1">A6</text>
<text x="237.2" y="80.6">A7</text>
<text x="244" y="83.2">B8</text>
<text x="244" y="80.6">B7</text>
<text x="244" y="78.1">B6</text>
<text x="237.2" y="88.3">DIR</text>
<text x="243" y="85.7">GND</text>
<text x="243" y="88.3">GND</text>
<text x="237.2" y="90.8">OE</text>
<text x="243" y="90.8">GND</text>
</g>
</svg>
